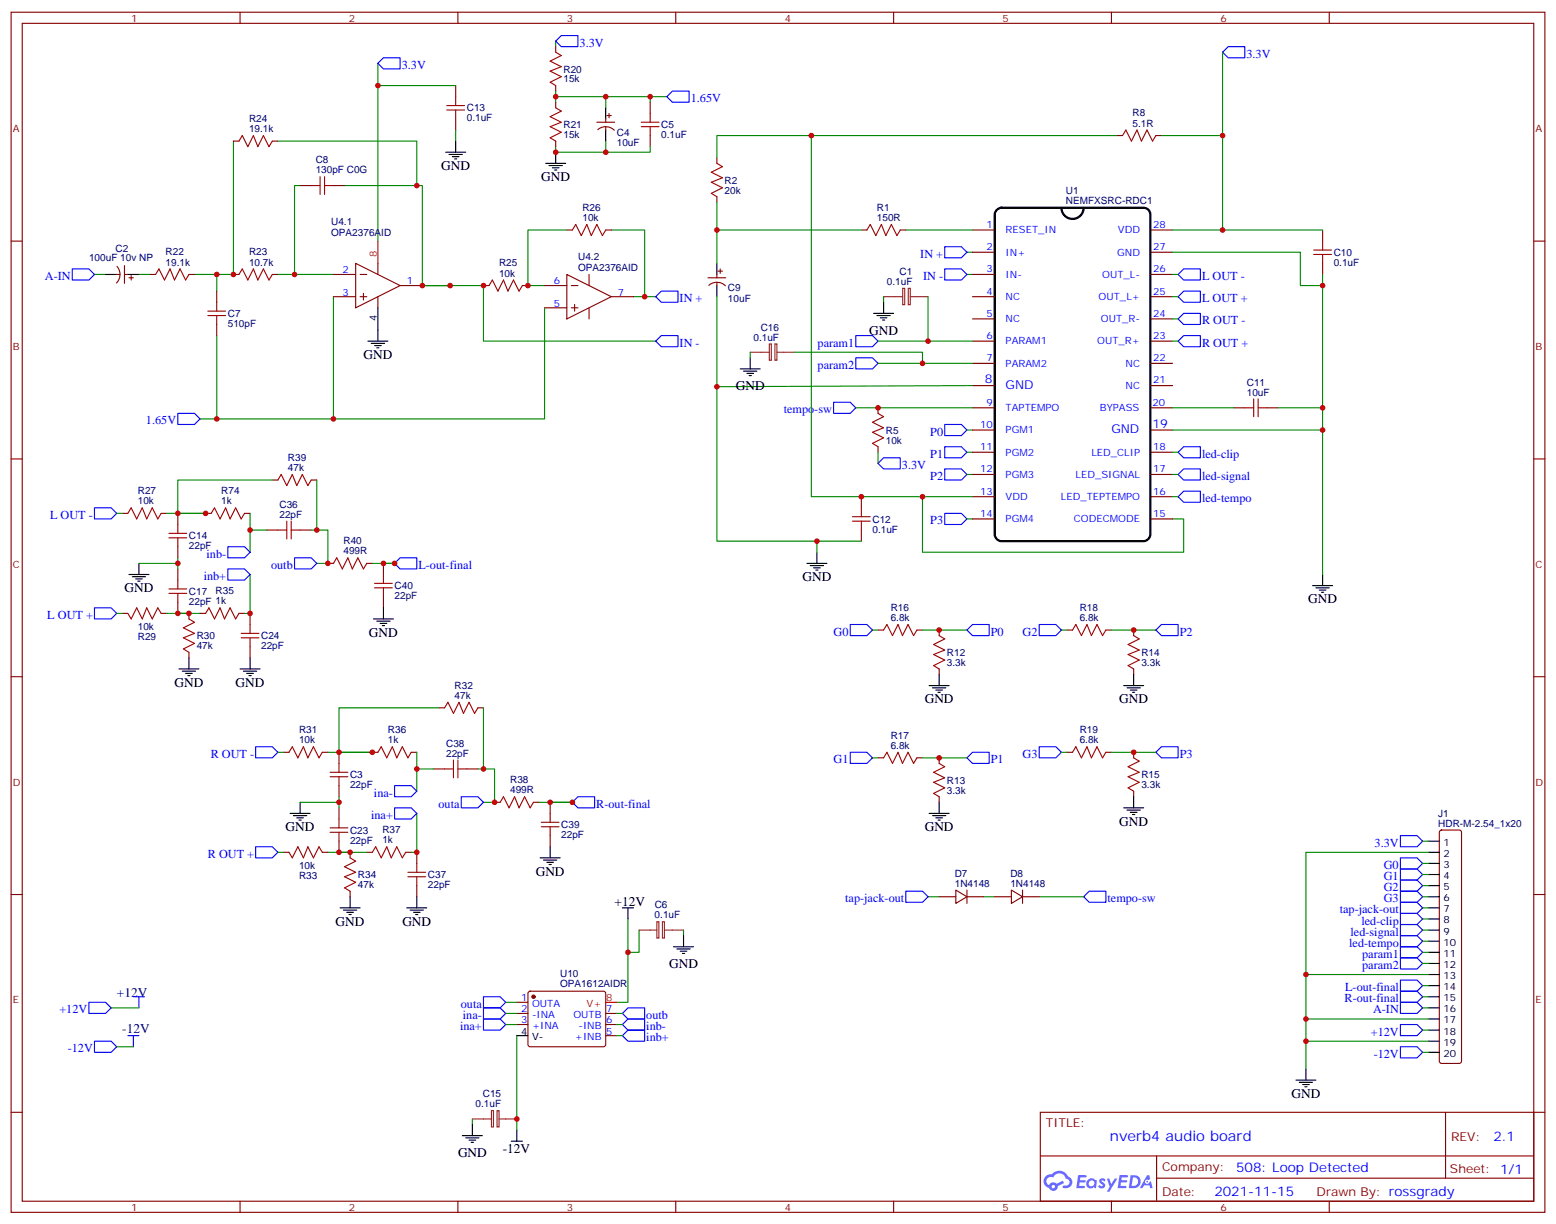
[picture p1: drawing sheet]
<svg xmlns="http://www.w3.org/2000/svg" width="494mm" height="389mm" viewBox="0 0 494 389" stroke-linecap="round" stroke-linejoin="round" font-family="sans-serif">
<g fill="none" stroke="#870000" stroke-width=".35">
<path d="M3.5 3.9h486.9v381h-486.9zM7.1 7.4h479.7v374h-479.7zM76.2 3.9v3.5M145.3 3.9v3.5M214.5 3.9v3.5M283.6 3.9v3.5M352.8 3.9v3.5M421.9 3.9v3.5M3.5 76.6h3.6M486.8 76.6h3.6M3.5 145.7h3.6M486.8 145.7h3.6"/>
<path d="M3.5 214.8h3.6M486.8 214.8h3.6M3.5 284h3.6M486.8 284h3.6M3.5 353.1h3.6M330.2 353.1h156.6v28.3h-156.6zM458.8 353.2v20.8M486.8 353.1h3.6M330.2 367h156.5M367.1 374h119.6M367.1 367v14.1M76.2 381.4v3.5"/>
<path d="M145.3 381.4v3.5M214.5 381.4v3.5M283.6 381.4v3.5M352.8 381.4v3.5M421.9 381.4v3.5"/>
</g>
<g fill="#5487ff">
<path d="M349.2 374.3a1.22 1.22 0 0 1 1.7 .3l-.4 .5a.47 .47 0 0 0-.3-.4 .47 .47 0 0 0-.5 .2l.1 .3a1.14 1.14 0 0 1 .8 1.7 1.14 1.14 0 0 1-1.9 0l-.2-.2 .5-.5 .7 .4a.29 .29 0 0 0 .3-.3 .29 .29 0 0 0-.2-.3 1.04 1.04 0 0 1-.6-1.7z"/>
<path d="M342.2 373.1h2.3l.4 .1-.2 .5-1.8 .1-.1 .9h1.5l.3 .3-.3 .4h-1.6l-.2 1.1h1.7l.2 .4-.2 .3h-2.6z"/>
<path d="M355.3 373.1l2.7 .1-.1 .5-1.8 .1-.2 .9h1.6l.3 .3-.4 .4h-1.6l-.1 1.1h1.7l.2 .3-.2 .4h-2.7z"/>
<path d="M364.1 373.1h.7l.3 1.2-.6 .3a.69 .69 0 0 0-1 .3 .69 .69 0 0 0 .4 1 .69 .69 0 0 0 .9-.6l.5-.3 .6 2.2h-.8l-.3-.9h-1.7l-.5 .9h-.8z"/>
<path d="M351.3 374.1h.8l.6 1.9 1.1-1.9h.9l-2.6 4.2h-.8l.9-1.5z"/>
<path d="M358.9 373.1l-.6 4.1h1.3a2.11 2.11 0 0 0 2.5-2.1 2.11 2.11 0 0 0-2.5-2zM359.6 373.8a1.43 1.43 0 0 1 1.6 1.6 1.43 1.43 0 0 1-2 1.1z"/>
<path d="M345.2 374.7a1.54 1.54 0 0 0-.1 2.1 1.54 1.54 0 0 0 2.1 .2l.7 .2 .3-2.3-.6-.3a1.49 1.49 0 0 0-2.4 .1zM345.4 375.7a.95 .95 0 0 1 1.9 0 .95 .95 0 0 1-1.9 0z"/>
<path d="M331.9 373.4a2.18 2.18 0 0 0 1.1 3.8 1.44 1.44 0 0 0 1.6 .9 1.44 1.44 0 0 0 1.2-1.5l2-1-.5-.7-1.9 .9a1.47 1.47 0 0 0-2.4 .5 1.39 1.39 0 0 1-.7-2 1.39 1.39 0 0 1 2-.5 2.12 2.12 0 0 1 2.2-1.3 2.12 2.12 0 0 1 1.9 1.7 1.14 1.14 0 0 1 1 1.4 1.14 1.14 0 0 1-1.6 .8 .43 .43 0 0 0-.5 .3 .43 .43 0 0 0 .4 .5 1.98 1.98 0 0 0 2.5-1.2 1.98 1.98 0 0 0-1.2-2.5 3.1 3.1 0 0 0-5.3-.7l-.9 .1zM333.8 376.7a.55 .55 0 0 1 1.1 0 .55 .55 0 0 1-1.1 0z"/>
<circle cx="364.1" cy="375.2" r=".26"/>
</g>
<g fill="none" stroke="#008700" stroke-width=".35">
<path d="M176.4 13.1v1.7M388.1 16.6v56.4h-15.9M119.9 20.1v56.5M119.9 27.2h24.7M176.4 30.7h35.3M176.4 28.9v3.6M192.3 30.7v3.5M206.4 30.7v1.8M74.1 44.8v42.3h-12.4M88.2 44.8h44.1v14.1M95.2 58.9h-1.7v28.2h12.3M109.4 58.9h24.7v31.8"/>
<path d="M144.6 41.3v3.5M176.4 46.6v1.7h30v-1.7M192.3 44.8v3.5M257.5 43v114.7h51.2M354.5 43h-127v7.1M368.7 43h19.4M179.9 73h-12.3v17.7h5.3M194 73h10.6v21.2M227.5 73h45.9M227.5 64.2v19.4M287.5 73h21.2M388.1 73h31.7"/>
<path d="M30 87.1h3.5M44.1 87.1h3.5M68.8 87.1v5.3M88.2 87.1h5.3M105.8 94.2v38.8M134.1 90.7h19.4v17.6h54.6M134.1 90.7h8.8M172.9 97.7v35.3h-109.4M201.1 94.2h7M227.5 94.2v77.6h45.9M280.5 94.2v1.8M294.6 94.2v14.1"/>
<path d="M306.9 87.1h1.8M306.9 80.1h1.8M372.2 80.1h40.5v10.6h7.1M372.2 87.1h1.7M372.2 94.2h1.7M419.8 87.1v95.3M68.8 106.5v26.5M238.1 111.8v1.8M252.2 111.8h40.6v3.6M278.7 108.3h30M278.7 115.4h30M372.2 108.3h1.7"/>
<path d="M372.2 101.2h1.7M271.6 129.5h37.1M306.9 136.5h1.8M308.7 122.4l-81.2 .4M372.2 136.5h47.6M372.2 129.5h19.4M405.7 129.5h14.1M86.4 152.4h-30v10.6M100.5 152.4v15.9M278.7 143.6v3.5M292.8 157.7v17.6h82.9v-10.6h-3.5M306.9 143.6h1.8"/>
<path d="M306.9 150.6h1.8M372.2 143.6h1.7M372.2 150.6h1.7M372.2 157.7h1.7M37 163h1.8M44.1 178.9h12.3M52.9 163h12.4M56.4 177.1v3.5M79.4 163v12.3M79.4 168.3h5.3M98.8 168.3h5.3v10.6h-3.6M118.2 178.9h7"/>
<path d="M259.3 171.8v3.5M306.9 164.7h1.8M37 194.7h1.8M52.9 194.7h10.6M79.4 182.4v12.3h-1.8M276.9 200h1.8M292.8 200h14.1M336.9 200h1.8M352.8 200h14.1M88.2 238.8h1.8M104.1 238.8h14.1M132.3 238.8v12.4"/>
<path d="M139.3 224.7h-31.7v14.1M153.5 224.7v19.4M336.9 238.8h1.8M352.8 238.8h14.1M95.2 254.7h12.4M107.6 252.9v3.6M132.3 258.2v12.4h-1.8M132.3 244.1h5.3M151.7 244.1h5.3v10.6h-3.5M171.1 254.7h10.6M276.9 240.6h1.8M292.8 240.6h14.1"/>
<path d="M88.2 270.6h1.8M104.1 270.6h12.3M451.6 267.1h1.7M451.6 277.6h1.7M451.6 274.1h1.7M453.3 270.6h-38.8v68.8M199.3 291.7v26.5h-3.5M202.8 295.3v7h-3.5M217 295.3v1.7M294.6 284.7h3.5M312.2 284.7h3.5M329.8 284.7h14.2"/>
<path d="M451.6 284.7h1.7M451.6 288.2h1.7M451.6 281.2h1.7M451.6 291.7h1.7M451.6 295.3h1.7M451.6 298.8h1.7M35.3 320h8.8M160.5 318.2h3.5M414.5 309.4h38.8M451.6 320h1.7M451.6 305.9h1.7M451.6 302.3h1.7"/>
<path d="M451.6 316.4h1.7M451.6 312.9h1.7M37 332.3h5.3M160.5 321.7h3.5M160.5 325.3h3.5M164 328.8v30M195.8 321.7h1.8M195.8 325.3h1.8M195.8 328.8h1.8M414.5 323.5h38.8M414.5 330.6h38.8M451.6 334.1h1.7"/>
<path d="M451.6 327h1.7M149.9 355.2v1.8"/>
</g>
<g fill="none" stroke="#000" stroke-width=".35">
<path d="M192.3 34.2v3.5M141.5 48.3h6.3M142.5 49h4.3M143.6 49.7h2.1M144.3 50.4h.7M144.6 44.8v3.5M173.2 51.9h6.4M174.3 52.6h4.2M175.3 53.3h2.1M176 54h.7M176.4 48.3v3.6M192.3 41.3v3.5"/>
<path d="M33.5 87.1h3.5M40.6 87.1h3.5M119.9 97.7v10.6M227.5 83.6v3.5M227.5 90.7v3.5M277.3 99.5h6.3M280.5 96v3.5M116.8 108.3h6.3M117.8 109h4.3M118.9 109.7h2.1M119.6 110.4h.7M234.9 117.1h6.4"/>
<path d="M236 117.8h4.2M237.1 118.5h2.1M237.8 119.2h.7M238.1 113.6v3.5M278.3 100.2h4.3M279.4 100.9h2.1M280.1 101.6h.7M44.1 178.9v3.5M256.1 178.9h6.4M257.2 179.6h4.2M259.3 175.3v3.6M40.9 182.4h6.4"/>
<path d="M42 183.1h4.2M43 183.8h2.2M43.7 184.5h.7M118.5 196.5h6.4M119.6 197.2h4.2M120.6 197.9h2.2M121.4 198.6h.7M121.7 193v3.5M258.2 180.3h2.1M258.9 181h.7M416.6 185.9h6.4M417.7 186.6h4.2"/>
<path d="M418.7 187.3h2.2M419.5 188h.7M419.8 182.4v3.5M56.8 212.4h6.3M57.9 213.1h4.2M58.9 213.8h2.1M59.6 214.5h.7M60 208.8v3.6M76.2 212.4h6.3M77.3 213.1h4.2M78.3 213.8h2.1M79 214.5h.7"/>
<path d="M79.4 208.8v3.6M294.9 217.7h6.4M296 218.4h4.2M297 219.1h2.2M297.7 219.8h.7M298.1 214.1v3.6M356.7 217.7h6.3M357.7 218.4h4.2M358.8 219.1h2.1M359.5 219.8h.7M359.8 214.1v3.6M92.1 258.2h6.3"/>
<path d="M93.1 258.9h4.3M94.2 259.6h2.1M95.2 254.7v3.5M294.9 258.2h6.4M296 258.9h4.2M297 259.6h2.2M298.1 254.7v3.5M356.7 256.5h6.3M357.7 257.2h4.2M358.8 257.9h2.1M359.5 258.6h.7M359.8 252.9v3.6"/>
<path d="M94.9 260.3h.7M171.4 272.3h6.4M172.5 273h4.2M173.6 273.8h2.1M174.3 274.5h.7M174.6 268.8v3.5M297.7 260.3h.7M453.3 267.1h3.5M453.3 270.6h3.5M453.3 274.1h3.5M453.3 277.6h3.5M107.9 288.2h6.4"/>
<path d="M109 288.9h4.2M110.1 289.6h2.1M110.8 290.3h.7M111.1 284.7v3.5M129.1 288.2h6.4M130.2 288.9h4.2M131.2 289.6h2.1M131.9 290.3h.7M132.3 284.7v3.5M197.6 288.2h3.5M199.3 288.2v3.5M217 297v3.6"/>
<path d="M453.3 288.2h3.5M453.3 281.2h3.5M453.3 284.7h3.5M453.3 291.7h3.5M453.3 295.3h3.5M453.3 298.8h3.5M213.8 300.6h6.3M214.8 301.3h4.3M215.9 302h2.1M216.6 302.7h.7M453.3 302.3h3.5M453.3 305.9h3.5"/>
<path d="M453.3 309.4h3.5M453.3 312.9h3.5M453.3 316.4h3.5M453.3 320h3.5M164 328.8h3.6M414.5 339.4v3.5M453.3 323.5h3.5M453.3 327h3.5M453.3 330.6h3.5M453.3 334.1h3.5M149.9 357v3.5M164 358.8v3.5"/>
<path d="M411.3 342.9h6.4M412.4 343.6h4.2M413.5 344.3h2.1M414.2 345h.7M146.8 360.5h6.3M147.8 361.2h4.2M148.9 361.9h2.1M149.6 362.7h.7M162.3 362.3h3.5"/>
</g>
<g fill="none" stroke="#a10000" stroke-width=".35">
<path d="M176.4 16.6l1.8 1-3.6 1.8 3.6 1.8-3.6 1.4 3.6 1.7-3.6 1.8 1.8 1.1M141.8 33.5h5.7M141.8 34.9h5.7M144.6 30.7v2.8M144.6 34.9v2.8M176.4 34.2l1.8 1.1-3.6 1.7 3.6 1.8-3.6 1.4 3.6 1.8-3.6 1.7 1.8 1.1M203.6 38.8h5.6M206.4 36v2.8M75.8 44.8l1.1-1.8 1.8 3.6 1.7-3.6 1.4 3.6 1.8-3.6 1.8 3.6 1-1.8M98.8 58.9h2.8M101.6 56.1v5.6M103 56.1v5.6"/>
<path d="M103 58.9h2.8M203.6 40.2h5.6M206.4 40.2v2.8M227.5 51.9l1.8 1-3.5 1.8 3.5 1.7-3.5 1.5 3.5 1.7-3.5 1.8 1.7 1M356.3 43l1.1-1.7 1.7 3.5 1.8-3.5 1.4 3.5 1.8-3.5 1.7 3.5 1.1-1.8M181.7 73l1-1.7 1.8 3.5 1.8-3.5 1.4 3.5 1.7-3.5 1.8 3.5 1.1-1.8M275.2 73l1-1.7 1.8 3.5 1.8-3.5 1.4 3.5 1.7-3.5 1.8 3.5 1.1-1.8M417 79.4h5.6M419.8 76.6v2.8M49.4 87.1l1-1.7 1.8 3.5 1.8-3.5 1.4 3.5 1.7-3.5 1.8 3.5 1.1-1.8M66 98.8h5.6M68.8 96v2.8"/>
<path d="M75.8 87.1l1.1-1.7 1.8 3.5 1.7-3.5 1.4 3.5 1.8-3.5 1.8 3.5 1-1.8M155.2 90.7l1.1-1.8 1.7 3.5 1.8-3.5 1.4 3.5 1.8-3.5 1.7 3.5 1.1-1.7M417 80.8h5.6M419.8 80.8v2.8M66 100.2h5.6M68.8 100.2v2.8M278.7 131.2l1.8 1.1-3.6 1.8 3.6 1.7-3.6 1.4 3.6 1.8-3.6 1.8 1.8 1M395.1 129.5h2.8M397.9 126.6v5.7M399.3 129.5h2.9M399.3 126.6v5.7M88.2 152.4l1.1-1.8 1.7 3.6 1.8-3.6 1.4 3.6 1.8-3.6 1.7 3.6 1.1-1.8"/>
<path d="M40.6 163l1-1.8 1.8 3.5 1.8-3.5 1.4 3.5 1.7-3.5 1.8 3.5 1.1-1.7M53.6 169.3h5.7M53.6 170.7h5.7M56.4 166.5v2.8M56.4 170.7v2.9M67 163l1.1-1.8 1.7 3.5 1.8-3.5 1.4 3.5 1.8-3.5 1.8 3.5 1-1.7M88.2 168.3h2.8M91 165.5v5.6M92.4 168.3h2.8M92.4 165.5v5.6M105.8 178.9l1.1-1.8 1.8 3.5 1.7-3.5 1.4 3.5 1.8-3.5 1.8 3.5 1-1.7M270.6 164h5.6"/>
<path d="M270.6 165.5h5.6M273.4 161.2v2.8M273.4 165.5v2.8M40.6 194.7l1 1.8 1.8-3.5 1.8 3.5 1.4-3.5 1.7 3.5 1.8-3.5 1.1 1.7M53.6 187h5.7M53.6 188.4h5.7M56.4 184.1v2.9M56.4 188.4v2.8M60 196.5l1.7 1.1-3.5 1.7 3.5 1.8-3.5 1.4 3.5 1.8-3.5 1.7 1.8 1.1M65.3 194.7l1-1.7 1.8 3.5 1.7-3.5 1.5 3.5 1.7-3.5 1.8 3.5 1-1.8M79.4 198.3v2.8M118.9 185.2h5.6"/>
<path d="M118.9 186.6h5.6M121.7 182.4v2.8M121.7 186.6v2.8M76.6 201.1h5.6M76.6 202.5h5.6M79.4 202.5v2.8M280.5 200l1-1.7 1.8 3.5 1.7-3.5 1.5 3.5 1.7-3.5 1.8 3.5 1-1.8M298.1 201.8l1.8 1-3.6 1.8 3.6 1.8-3.6 1.4 3.6 1.7-3.6 1.8 1.8 1.1M340.4 200l1.1-1.7 1.8 3.5 1.7-3.5 1.4 3.5 1.8-3.5 1.8 3.5 1-1.8M359.8 201.8l1.8 1-3.5 1.8 3.5 1.8-3.5 1.4 3.5 1.7-3.5 1.8 1.7 1.1M91.7 238.8l1.1-1.7 1.7 3.5 1.8-3.5 1.4 3.5 1.8-3.5 1.7 3.5 1.1-1.8M119.9 238.8l1.1-1.7 1.8 3.5 1.7-3.5 1.4 3.5 1.8-3.5 1.8 3.5 1-1.8"/>
<path d="M141.1 224.7l1.1-1.7 1.7 3.5 1.8-3.5 1.4 3.5 1.8-3.5 1.7 3.5 1.1-1.8M340.4 238.8l1.1-1.7 1.8 3.5 1.7-3.5 1.4 3.5 1.8-3.5 1.8 3.5 1-1.8M104.8 245.2h5.6M104.8 246.6h5.6M107.6 242.4v2.8M107.6 246.6v2.8M107.6 260v2.8M141.1 244.1h2.8M143.9 241.3v5.6M145.3 244.1h2.9M145.3 241.3v5.6M158.7 254.7l1.1-1.8 1.8 3.6 1.7-3.6 1.4 3.6 1.8-3.6 1.8 3.6 1-1.8"/>
<path d="M174.6 258.2v2.9M280.5 240.6l1-1.8 1.8 3.6 1.7-3.6 1.5 3.6 1.7-3.6 1.8 3.6 1-1.8M298.1 242.4l1.8 1-3.6 1.8 3.6 1.7-3.6 1.5 3.6 1.7-3.6 1.8 1.8 1M359.8 240.6l1.8 1.1-3.5 1.7 3.5 1.8-3.5 1.4 3.5 1.8-3.5 1.7 1.7 1.1M91.7 270.6l1.1 1.7 1.7-3.5 1.8 3.5 1.4-3.5 1.8 3.5 1.7-3.5 1.1 1.8M104.8 262.8h5.6M104.8 264.2h5.6M107.6 264.2v2.9M111.1 272.3l1.8 1.1-3.5 1.8 3.5 1.7-3.5 1.4 3.5 1.8-3.5 1.8 1.7 1M118.2 270.6l1-1.8 1.8 3.5 1.8-3.5 1.4 3.5 1.7-3.5 1.8 3.5 1.1-1.7M129.5 276.9h5.6M129.5 278.3h5.6"/>
<path d="M132.3 274.1v2.8M132.3 278.3v2.9M171.8 261.1h5.6M171.8 262.5h5.6M174.6 262.5v2.8"/>
</g>
<g fill="none" stroke="#870000" stroke-width=".35">
<path d="M176.4 14.8v1.8M144.6 27.2v3.5M144.6 37.7v3.6M176.4 27.2v1.7M176.4 32.5v1.7M189.4 38.8h5.7M192.3 37.7v1.1M192.6 36.7h1.4M193.3 36v1.4M206.4 32.5v3.5M74.1 44.8h1.7M86.4 44.8h1.8"/>
<path d="M95.2 58.9h3.6M105.8 58.9h3.6M176.4 44.8v1.8M189.7 41.2a3.8 3.8 0 0 1 5.3 .2M192.3 40.2v1.1M206.4 43v3.6M227.5 50.1v1.8M354.5 43h1.8M366.9 43h1.8M179.9 73h1.8M192.3 73h1.7M227.5 62.4v1.8"/>
<path d="M273.4 73h1.8M285.8 73h1.7M419.8 73v3.6M37 87.1h1.1M37.1 84.6a3.8 3.8 0 0 1-.1 5.2M39.5 87.1h1.1M39.5 84.3v5.7M40.9 88.2h1.4M41.6 87.5v1.4M47.6 87.1h1.8M60 87.1h1.7M68.8 92.4v3.6"/>
<path d="M74.1 87.1h1.7M86.4 87.1h1.8M105.8 87.1h7.1M105.8 94.2h7.1M112.9 83.6l14.1 7.1-14.1 7zM114.3 87.1h2.1M114.3 94.2h2.1M115.4 93.1v2.1M119.9 83.6v3.5M119.9 94.2v3.5M127 90.7h7.1M153.5 90.7h1.7"/>
<path d="M165.8 90.7h1.8M172.9 90.7h7M172.9 97.7h7M179.9 87.1l14.1 7.1-14.1 7zM181.3 90.7h2.1M181.3 97.7h2.1M182.4 96.7v2.1M187 87.1v3.6M187 97.7v3.5M194 94.2h7.1M224.7 88.2h5.7M225 90.6a3.8 3.8 0 0 1 5.2 .1"/>
<path d="M227.5 87.1v1.1M227.5 89.6v1.1M227.9 86.1h1.4M228.6 85.4v1.4M419.8 83.6v3.5M68.8 103v3.5M278.7 129.5v1.7M391.6 129.5h3.5M402.2 129.5h3.5M86.4 152.4h1.8M98.8 152.4h1.7M273.4 157.7v3.5"/>
<path d="M278.7 141.8v1.8M38.8 163h1.8M51.2 163h1.7M56.4 163v3.5M56.4 173.6v3.5M65.3 163h1.7M77.6 163h1.8M84.7 168.3h3.5M95.2 168.3h3.6M104.1 178.9h1.7M116.4 178.9h1.8M121.7 178.9v3.5"/>
<path d="M273.4 168.3v3.5M38.8 194.7h1.8M51.2 194.7h1.7M56.4 180.6v3.5M56.4 191.2v3.5M60 194.7v1.8M63.5 194.7h1.8M75.8 194.7h1.8M79.4 194.7v3.6M121.7 189.4v3.6M60 207.1v1.7M79.4 205.3v3.5"/>
<path d="M278.7 200h1.8M291 200h1.8M298.1 200v1.8M298.1 212.4v1.7M338.7 200h1.7M351 200h1.8M359.8 200v1.8M359.8 212.4v1.7M90 238.8h1.7M102.3 238.8h1.8M107.6 238.8v3.6M118.2 238.8h1.7"/>
<path d="M130.5 238.8h1.8M139.3 224.7h1.8M151.7 224.7h1.8M338.7 238.8h1.7M351 238.8h1.8M359.8 238.8v1.8M107.6 249.4v3.5M107.6 256.5v3.5M137.6 244.1h3.5M148.2 244.1h3.5M157 254.7h1.7M169.3 254.7h1.8"/>
<path d="M174.6 254.7v3.5M278.7 240.6h1.8M291 240.6h1.8M298.1 240.6v1.8M298.1 252.9v1.8M359.8 251.2v1.7M90 270.6h1.7M102.3 270.6h1.8M107.6 267.1v3.5M111.1 270.6v1.7M116.4 270.6h1.8M128.8 270.6h1.7"/>
<path d="M132.3 270.6v3.5M174.6 265.3v3.5M457.1 263.7l.5-.2h5.6l.5 .2 .2 .5v72.7l-.2 .5-.5 .2h-5.6l-.5-.2-.3-.5v-72.7zM111.1 282.9v1.8M132.3 281.2v3.5M298.1 284.7h5.3M303.4 282.6l3.5 2.1-3.5 2.1zM306.9 284.7h5.3M306.9 282.6v4.2M315.7 284.7h5.3M321 282.6l3.6 2.1-3.6 2.1zM324.6 284.7h5.2"/>
<path d="M324.6 282.6v4.2M164 318.2h3.6M167.8 314.9l.5-.2h23.3l.5 .2 .2 .5-.1 16.5-.6 .4h-23.6l-.4-.7v-16.2zM164 321.7h3.6M164 325.3h3.6M192.3 321.7h3.5M192.3 325.3h3.5M192.3 328.8h3.5"/>
</g>
<g fill="none" stroke="#00f" stroke-width=".35">
<path d="M121.7 18.3h5.3v3.6h-5.3l-1.8-1.8zM176.4 13.1l1.8-1.8h5.2v3.5h-5.2zM389.8 14.8h5.3v3.5h-5.3l-1.7-1.7zM213.4 28.9h5.3v3.6h-5.3l-1.7-1.8zM299.9 78.3h5.3l1.7 1.8-1.7 1.7h-5.3zM22.9 85.4h5.3l1.8 1.7-1.8 1.8h-5.3zM209.9 92.4h5.3v3.6h-5.3l-1.8-1.8zM299.9 85.4h5.3l1.7 1.7-1.7 1.8h-5.3zM375.7 85.4h5.3v3.5h-5.3l-1.8-1.8zM375.7 92.4h5.3v3.6h-5.3l-1.8-1.8zM208.1 108.3l1.8-1.8h5.3v3.6h-5.3zM271.6 106.5h5.3l1.8 1.8-1.8 1.8h-5.3z"/>
<path d="M271.6 113.6h5.3l1.8 1.8-1.8 1.7h-5.3zM373.9 101.2l1.8-1.7h5.3v3.5h-5.3zM373.9 108.3l1.8-1.8h5.3v3.6h-5.3zM56.4 131.2h5.3l1.8 1.8-1.8 1.8h-5.3zM264.6 127.7h5.3l1.7 1.8-1.7 1.7h-5.3zM299.9 134.8h5.3l1.7 1.7-1.7 1.8h-5.3zM278.7 147.1l1.8-1.8h5.3v3.6h-5.3zM299.9 141.8h5.3l1.7 1.8-1.7 1.7h-5.3zM299.9 148.9h5.3l1.7 1.7-1.7 1.8h-5.3zM375.7 141.8h5.3v3.5h-5.3l-1.8-1.7zM375.7 148.9h5.3v3.5h-5.3l-1.8-1.8zM375.7 155.9h5.3v3.6h-5.3l-1.8-1.8z"/>
<path d="M30 161.2h5.3l1.7 1.8-1.7 1.7h-5.3zM72.3 173.6h5.3l1.8 1.7-1.8 1.8h-5.3zM93.5 177.1h5.3l1.7 1.8-1.7 1.7h-5.3zM127 177.1h5.3v3.5h-5.3l-1.8-1.7zM299.9 163h5.3l1.7 1.7-1.7 1.8h-5.3zM30 193h5.3l1.7 1.7-1.7 1.8h-5.3zM72.3 180.6h5.3l1.8 1.8-1.8 1.7h-5.3zM269.9 198.3h5.3l1.7 1.7-1.7 1.8h-5.3zM308.7 198.3h5.3v3.5h-5.3l-1.8-1.8zM329.8 198.3h5.3l1.8 1.7-1.8 1.8h-5.3zM366.9 200l1.8-1.7h5.2v3.5h-5.2zM81.1 237.1h5.3l1.8 1.7-1.8 1.8h-5.3z"/>
<path d="M269.9 238.8h5.3l1.7 1.8-1.7 1.8h-5.3zM308.7 238.8h5.3v3.6h-5.3l-1.8-1.8zM329.8 237.1h5.3l1.8 1.7-1.8 1.8h-5.3zM368.7 237.1h5.2v3.5h-5.2l-1.8-1.8zM125.2 256.5h5.3l1.8 1.7-1.8 1.8h-5.3zM125.2 249.4h5.3l1.8 1.8-1.8 1.7h-5.3zM146.4 252.9h5.3l1.8 1.8-1.8 1.8h-5.3zM183.4 252.9h5.3v3.6h-5.3l-1.7-1.8zM81.1 268.8h5.3l1.8 1.8-1.8 1.7h-5.3zM444.5 279.4h5.3l1.8 1.8-1.8 1.7h-5.3zM444.5 272.3h5.3l1.8 1.8-1.8 1.8h-5.3zM444.5 275.9h5.3l1.8 1.7-1.8 1.8h-5.3z"/>
<path d="M444.5 265.3h5.3l1.8 1.8-1.8 1.7h-5.3zM287.5 282.9h5.3l1.8 1.8-1.8 1.8h-5.3zM345.7 282.9h5.3v3.6h-5.3l-1.7-1.8zM444.5 293.5h5.3l1.8 1.8-1.8 1.7h-5.3zM444.5 297h5.3l1.8 1.8-1.8 1.8h-5.3zM444.5 290h5.3l1.8 1.7-1.8 1.8h-5.3zM444.5 286.5h5.3l1.8 1.7-1.8 1.8h-5.3zM444.5 282.9h5.3l1.8 1.8-1.8 1.8h-5.3zM28.2 318.2h5.3l1.8 1.8-1.8 1.7h-5.3zM42.3 316.4h3.6M44.1 316.4v3.6M153.5 316.4h5.2l1.8 1.8-1.8 1.8h-5.2z"/>
<path d="M153.5 320h5.2l1.8 1.7-1.8 1.8h-5.2zM444.5 300.6h5.3l1.8 1.7-1.8 1.8h-5.3zM444.5 304.1h5.3l1.8 1.8-1.8 1.7h-5.3zM444.5 314.7h5.3l1.8 1.7-1.8 1.8h-5.3zM444.5 311.1h5.3l1.8 1.8-1.8 1.8h-5.3zM444.5 318.2h5.3l1.8 1.8-1.8 1.7h-5.3zM30 330.6h5.3l1.7 1.7-1.7 1.8h-5.3zM40.6 328.8h3.5M42.3 328.8v3.5M153.5 323.5h5.2l1.8 1.8-1.8 1.7h-5.2zM197.6 321.7l1.7-1.7h5.3v3.5h-5.3zM199.3 327h5.3v3.6h-5.3l-1.7-1.8z"/>
<path d="M199.3 323.5h5.3v3.5h-5.3l-1.7-1.7zM444.5 332.3h5.3l1.8 1.8-1.8 1.7h-5.3zM444.5 325.3h5.3l1.8 1.7-1.8 1.8h-5.3z"/>
</g>
<path d="M119.9 76.6v7M192.3 318.2h3.5" fill="none" stroke="#f00" stroke-width=".35"/>
<path d="M316.4 66.6l1.5-.6h45.1a2.12 2.12 0 0 1 2.1 2.1v101.6a2.27 2.27 0 0 1-2.1 2.1h-45.1a2.27 2.27 0 0 1-2.2-2.1v-101.6zM336.9 66a3.5 3.5 0 0 0 3.5 3.5 3.5 3.5 0 0 0 3.6-3.5" fill="none" stroke="#000" stroke-width=".71"/>
<g fill="none" stroke="#600" stroke-width=".35">
<path d="M308.7 73h6.9M365.2 73h7M308.7 80.1h6.9M308.7 87.1h6.9M308.7 94.2h6.9M365.2 80.1h7M365.2 87.1h7M365.2 94.2h7M308.7 101.2h6.9M308.7 108.3h6.9M308.7 115.4h6.9M365.2 101.2h7"/>
<path d="M365.2 108.3h7M365.2 115.4h7M308.7 122.4h6.9M308.7 129.5h6.9M308.7 136.5h6.9M365.2 122.4h7M365.2 129.5h7M365.2 136.5h7M308.7 143.6h6.9M308.7 150.6h6.9M308.7 157.7h6.9M365.2 143.6h7"/>
<path d="M365.2 150.6h7M365.2 157.7h7M308.7 164.7h6.9M365.2 164.7h7"/>
</g>
<g fill="none" stroke="#8c2424" stroke-width=".35">
<path d="M280.5 94.2h6M286.5 91.5h.7v5.2h-.7zM288.3 91.5h.6v5.2h-.6zM288.9 94.2h5.7M238.1 111.8h6M244.2 109.2h.6v5.2h-.6zM246 109.2h.6v5.2h-.6zM246.6 111.8h5.6M202.8 295.3h5.7M208.5 292.6h.6v5.2h-.6zM210.3 292.6h.6v5.2h-.6zM211 295.3h6"/>
<path d="M149.9 355.2h6M156 352.6h.6v5.2h-.6zM157.8 352.6h.6v5.2h-.6zM158.4 355.2h5.6"/>
</g>
<circle cx="169.3" cy="316.4" r=".53" fill="#870000" stroke="#870000" stroke-width=".35"/>
<g fill="#c00">
<circle cx="105.8" cy="133" r=".88"/>
<circle cx="68.8" cy="133" r=".88"/>
<circle cx="68.8" cy="87.1" r=".88"/>
<circle cx="132.3" cy="58.9" r=".88"/>
<circle cx="74.1" cy="87.1" r=".88"/>
<circle cx="93.5" cy="87.1" r=".88"/>
<circle cx="119.9" cy="27.2" r=".88"/>
<circle cx="134.1" cy="90.7" r=".88"/>
<circle cx="153.5" cy="90.7" r=".88"/>
<circle cx="142.9" cy="90.7" r=".88"/>
<circle cx="167.6" cy="90.7" r=".88"/>
<circle cx="204.6" cy="94.2" r=".88"/>
<circle cx="206.4" cy="30.7" r=".88"/>
<circle cx="192.3" cy="30.7" r=".88"/>
<circle cx="192.3" cy="48.3" r=".88"/>
<circle cx="176.4" cy="48.3" r=".88"/>
<circle cx="176.4" cy="30.7" r=".88"/>
<circle cx="292.8" cy="157.7" r=".88"/>
<circle cx="388.1" cy="73" r=".88"/>
<circle cx="419.8" cy="90.7" r=".88"/>
<circle cx="419.8" cy="129.5" r=".88"/>
<circle cx="419.8" cy="136.5" r=".88"/>
<circle cx="388.1" cy="43" r=".88"/>
<circle cx="298.1" cy="200" r=".88"/>
<circle cx="298.1" cy="240.6" r=".88"/>
<circle cx="359.8" cy="200" r=".88"/>
<circle cx="359.8" cy="238.8" r=".88"/>
<circle cx="107.6" cy="254.7" r=".88"/>
<circle cx="56.4" cy="178.9" r=".88"/>
<circle cx="56.4" cy="194.7" r=".88"/>
<circle cx="60" cy="194.7" r=".88"/>
<circle cx="107.6" cy="270.6" r=".88"/>
<circle cx="111.1" cy="270.6" r=".88"/>
<circle cx="56.4" cy="163" r=".88"/>
<circle cx="107.6" cy="238.8" r=".88"/>
<circle cx="65.3" cy="163" r=".88"/>
<circle cx="79.4" cy="194.7" r=".88"/>
<circle cx="118.2" cy="238.8" r=".88"/>
<circle cx="132.3" cy="270.6" r=".88"/>
<circle cx="132.3" cy="244.1" r=".88"/>
<circle cx="79.4" cy="168.3" r=".88"/>
<circle cx="153.5" cy="244.1" r=".88"/>
<circle cx="157" cy="254.7" r=".88"/>
<circle cx="100.5" cy="168.3" r=".88"/>
<circle cx="104.1" cy="178.9" r=".88"/>
<circle cx="121.7" cy="178.9" r=".88"/>
<circle cx="125.2" cy="178.9" r=".88"/>
<circle cx="174.6" cy="254.7" r=".88"/>
<circle cx="181.7" cy="254.7" r=".88"/>
<circle cx="414.5" cy="309.4" r=".88"/>
<circle cx="414.5" cy="323.5" r=".88"/>
<circle cx="414.5" cy="330.6" r=".88"/>
<circle cx="199.3" cy="302.3" r=".88"/>
<circle cx="164" cy="355.2" r=".88"/>
<circle cx="278.7" cy="129.5" r=".88"/>
<circle cx="294.6" cy="108.3" r=".88"/>
<circle cx="292.8" cy="115.4" r=".88"/>
<circle cx="227.5" cy="73" r=".88"/>
<circle cx="227.5" cy="122.8" r=".88"/>
<circle cx="273.4" cy="157.7" r=".88"/>
<circle cx="257.5" cy="43" r=".88"/>
<circle cx="259.3" cy="171.8" r=".88"/>
</g>
<text font-size="4.6" fill="#00f" x="352.3" y="362.2">nverb4 audio board</text>
<g font-size="4.2">
<text x="140.1" y="54">GND</text>
<text x="171.8" y="57.5">GND</text>
<text x="275.9" y="106.2">GND</text>
<text x="115.4" y="113.9">GND</text>
<text x="233.6" y="123.8">GND</text>
<text x="254.7" y="184.5">GND</text>
<text x="39.5" y="188">GND</text>
<text x="415.2" y="191.6">GND</text>
<text x="117.1" y="202.1">GND</text>
<text x="55.4" y="218">GND</text>
<text x="74.8" y="218">GND</text>
<text x="293.5" y="223.3">GND</text>
<text x="355.2" y="223.3">GND</text>
<text x="90.7" y="263.9">GND</text>
<text x="293.5" y="263.9">GND</text>
<text x="355.2" y="262.1">GND</text>
<text x="170" y="278">GND</text>
<text x="195.1" y="287.5">+12V</text>
<text x="106.5" y="293.9">GND</text>
<text x="127.7" y="293.9">GND</text>
<text x="212.4" y="307.3">GND</text>
<text x="410" y="348.5">GND</text>
<text x="145.4" y="367.2">GND</text>
<text x="159.6" y="366.2">-12V</text>
</g>
<g font-size="4.2" fill="#000080">
<text x="37.1" y="316.4">+12V</text>
<text x="38.8" y="328.1">-12V</text>
</g>
<g font-size="4.2" fill="#00f">
<text x="474" y="362.4">2.1</text>
<text x="392.4" y="372">508: Loop Detected</text>
<text x="385.5" y="379.8">2021-11-15</text>
</g>
<g font-size="3.9" fill="#00f">
<text x="184" y="14.8">3.3V</text>
<text x="127.5" y="21.9">3.3V</text>
<text x="395.6" y="18.3">3.3V</text>
<text x="219.3" y="32.5">1.65V</text>
<text x="292.1" y="81.8">IN +</text>
<text x="14.3" y="88.9">A-IN</text>
<text x="293" y="88.9">IN -</text>
<text x="381.5" y="88.9">L OUT -</text>
<text x="215.7" y="96">IN +</text>
<text x="381.5" y="96">L OUT +</text>
<text x="381.5" y="103">R OUT -</text>
<text x="215.7" y="110.1">IN -</text>
<text x="259.5" y="110.1">param1</text>
<text x="381.5" y="110.1">R OUT +</text>
<text x="259.5" y="117.1">param2</text>
<text x="312.6" y="121.7">8</text>
<text x="319.2" y="123.5">GND</text>
<text x="248.8" y="131.2">tempo-sw</text>
<text x="46.3" y="134.8">1.65V</text>
<text x="352.8" y="137.6">GND</text>
<text x="365.8" y="135.8">19</text>
<text x="295.3" y="138.3">P0</text>
<text x="286.3" y="148.9">3.3V</text>
<text x="295.3" y="145.3">P1</text>
<text x="381.5" y="145.3">led-clip</text>
<text x="295.3" y="152.4">P2</text>
<text x="381.5" y="152.4">led-signal</text>
<text x="381.5" y="159.5">led-tempo</text>
<text x="15.9" y="164.7">L OUT -</text>
<text x="295.3" y="166.5">P3</text>
<text x="65.5" y="177.1">inb-</text>
<text x="64.7" y="184.1">inb+</text>
<text x="86" y="180.6">outb</text>
<text x="132.8" y="180.6">L-out-final</text>
<text x="15" y="196.5">L OUT +</text>
<text x="264.6" y="201.8">G0</text>
<text x="314.5" y="201.8">P0</text>
<text x="324.6" y="201.8">G2</text>
<text x="374.5" y="201.8">P2</text>
<text x="66.9" y="240.6">R OUT -</text>
<text x="264.6" y="242.4">G1</text>
<text x="314.5" y="242.4">P1</text>
<text x="324.6" y="240.6">G3</text>
<text x="374.5" y="240.6">P3</text>
<text x="118.7" y="252.9">ina-</text>
<text x="139.2" y="256.5">outa</text>
<text x="189.3" y="256.5">R-out-final</text>
<text x="117.8" y="260">ina+</text>
<text x="436.3" y="268.8">3.3V</text>
<text x="66" y="272.3">R OUT +</text>
<text x="439.2" y="275.9">G0</text>
<text x="439.2" y="279.4">G1</text>
<text x="268.3" y="286.5">tap-jack-out</text>
<text x="351.5" y="286.5">tempo-sw</text>
<text x="439.2" y="282.9">G2</text>
<text x="439.2" y="286.5">G3</text>
<text x="425.3" y="290">tap-jack-out</text>
<text x="432.1" y="293.5">led-clip</text>
<text x="428.7" y="297">led-signal</text>
<text x="428.3" y="300.6">led-tempo</text>
<text x="432.4" y="304.1">param1</text>
<text x="432.4" y="307.6">param2</text>
<text x="427" y="314.7">L-out-final</text>
<text x="18.8" y="321.7">+12V</text>
<text x="146.3" y="320">outa</text>
<text x="146.9" y="323.5">ina-</text>
<text x="205.1" y="323.5">outb</text>
<text x="426.8" y="318.2">R-out-final</text>
<text x="435.8" y="321.7">A-IN</text>
<text x="146" y="327">ina+</text>
<text x="205.1" y="327">inb-</text>
<text x="435.1" y="328.8">+12V</text>
<text x="21.5" y="334.1">-12V</text>
<text x="205.1" y="330.6">inb+</text>
<text x="436" y="335.8">-12V</text>
</g>
<g font-size="3.9" fill="#800">
<text x="332" y="357.7">TITLE:</text>
<text x="460.6" y="362.4">REV:</text>
<text x="368.9" y="371.9">Company:</text>
<text x="460.2" y="372.5">Sheet: 1/1</text>
<text x="368.9" y="379.6">Date:</text>
<text x="417.9" y="379.7">Drawn By: rossgrady</text>
</g>
<g font-size="3.2" fill="#800">
<text x="41.6" y="6.9">1</text>
<text x="110.8" y="6.9">2</text>
<text x="179.9" y="6.9">3</text>
<text x="249.1" y="6.9">4</text>
<text x="318.2" y="6.9">5</text>
<text x="387.3" y="6.9">6</text>
<text x="4.1" y="42">A</text>
<text x="487.4" y="42">A</text>
<text x="4.1" y="111.1">B</text>
<text x="487.4" y="111.1">B</text>
<text x="4.1" y="180.3">C</text>
<text x="487.4" y="180.3">C</text>
<text x="4.1" y="249.4">D</text>
<text x="487.4" y="249.4">D</text>
<text x="4.1" y="318.6">E</text>
<text x="487.4" y="318.6">E</text>
<text x="41.6" y="384.4">1</text>
<text x="110.8" y="384.4">2</text>
<text x="179.9" y="384.4">3</text>
<text x="249.1" y="384.4">4</text>
<text x="318.2" y="384.4">5</text>
<text x="387.3" y="384.4">6</text>
</g>
<g font-size="3.2" fill="#000080">
<text x="178.9" y="23">R20</text>
<text x="178.9" y="26.1">15k</text>
<text x="148.2" y="35.4">C13</text>
<text x="79" y="42">19.1k</text>
<text x="79" y="38.7">R24</text>
<text x="148.2" y="38.5">0.1uF</text>
<text x="178.9" y="40.7">R21</text>
<text x="209.9" y="40.7">C5</text>
<text x="359.5" y="40.2">5.1R</text>
<text x="359.5" y="37">R8</text>
<text x="178.9" y="43.7">15k</text>
<text x="195.8" y="46.4">10uF</text>
<text x="195.8" y="43.1">C4</text>
<text x="209.9" y="43.8">0.1uF</text>
<text x="100.2" y="51.9">C8</text>
<text x="100.2" y="55">130pF C0G</text>
<text x="230" y="58.3">R2</text>
<text x="230" y="61.5">20k</text>
<text x="338.3" y="64.9">NEMFXSRC-RDC1</text>
<text x="338.3" y="61.7">U1</text>
<text x="105.1" y="71.5">U4.1</text>
<text x="184.9" y="70.2">10k</text>
<text x="184.9" y="67">R26</text>
<text x="278.4" y="70.2">150R</text>
<text x="278.4" y="67">R1</text>
<text x="105.1" y="74.8">OPA2376AID</text>
<text x="28.3" y="83">100uF 10v NP</text>
<text x="36.7" y="80.1">C2</text>
<text x="52.6" y="81.1">R22</text>
<text x="79" y="81.1">R23</text>
<text x="183.5" y="82.7">U4.2</text>
<text x="423.3" y="81.2">C10</text>
<text x="52.6" y="84.3">19.1k</text>
<text x="79" y="84.3">10.7k</text>
<text x="158.4" y="87.8">10k</text>
<text x="158.4" y="84.6">R25</text>
<text x="183.5" y="85.9">OPA2376AID</text>
<text x="285.6" y="87.3">C1</text>
<text x="423.3" y="84.4">0.1uF</text>
<text x="231.1" y="95.8">10uF</text>
<text x="231.1" y="92.5">C9</text>
<text x="281.5" y="90.5">0.1uF</text>
<text x="72.3" y="100.6">C7</text>
<text x="72.3" y="103.8">510pF</text>
<text x="241.5" y="105">C16</text>
<text x="239.2" y="108.1">0.1uF</text>
<text x="395.7" y="125.6">10uF</text>
<text x="395.7" y="122.4">C11</text>
<text x="281.2" y="137.7">R5</text>
<text x="281.2" y="140.8">10k</text>
<text x="91.4" y="149.6">47k</text>
<text x="91.4" y="146.4">R39</text>
<text x="43.8" y="160.2">10k</text>
<text x="43.8" y="157">R27</text>
<text x="70.2" y="160.2">1k</text>
<text x="70.2" y="157">R74</text>
<text x="88.7" y="161.2">C36</text>
<text x="88.7" y="164.4">22pF</text>
<text x="276.9" y="165.9">C12</text>
<text x="60" y="171.2">C14</text>
<text x="109" y="172.9">R40</text>
<text x="276.9" y="169.1">0.1uF</text>
<text x="60" y="174.4">22pF</text>
<text x="109" y="176">499R</text>
<text x="60" y="192">22pF 1k</text>
<text x="60" y="188.8">C17</text>
<text x="68.5" y="188.7">R35</text>
<text x="125.2" y="190.2">22pF</text>
<text x="125.2" y="187.1">C40</text>
<text x="282.7" y="197.2">6.8k</text>
<text x="282.7" y="194">R16</text>
<text x="342.7" y="197.2">6.8k</text>
<text x="342.7" y="194">R18</text>
<text x="43.8" y="200">10k</text>
<text x="43.8" y="203.2">R29</text>
<text x="62.4" y="202.9">R30</text>
<text x="82.9" y="202.9">C24</text>
<text x="62.4" y="206.1">47k</text>
<text x="82.9" y="206.1">22pF</text>
<text x="300.6" y="208.2">R12</text>
<text x="362.3" y="208.2">R14</text>
<text x="300.6" y="211.4">3.3k</text>
<text x="362.3" y="211.4">3.3k</text>
<text x="144.3" y="221.9">47k</text>
<text x="144.3" y="218.7">R32</text>
<text x="94.9" y="232.8">R31</text>
<text x="123.1" y="232.8">R36</text>
<text x="342.7" y="232.8">R19</text>
<text x="94.9" y="236">10k</text>
<text x="123.1" y="236">1k</text>
<text x="141.6" y="237">C38</text>
<text x="282.7" y="237.8">6.8k</text>
<text x="282.7" y="234.6">R17</text>
<text x="342.7" y="236">6.8k</text>
<text x="141.6" y="240.2">22pF</text>
<text x="111.1" y="250.2">22pF</text>
<text x="111.1" y="247">C3</text>
<text x="161.9" y="251.9">499R</text>
<text x="161.9" y="248.7">R38</text>
<text x="300.6" y="252">3.3k</text>
<text x="300.6" y="248.8">R13</text>
<text x="362.3" y="250.2">3.3k</text>
<text x="362.3" y="247">R15</text>
<text x="178.2" y="262.9">C39</text>
<text x="456.5" y="262.5">HDR-M-2.54_1x20</text>
<text x="456.5" y="259.3">J1</text>
<text x="111.1" y="267.8">22pF</text>
<text x="111.1" y="264.7">C23</text>
<text x="121.4" y="267.8">1k</text>
<text x="121.4" y="264.6">R37</text>
<text x="178.2" y="266.1">22pF</text>
<text x="94.9" y="275.9">10k</text>
<text x="94.9" y="279">R33</text>
<text x="113.6" y="281.9">47k</text>
<text x="113.6" y="278.7">R34</text>
<text x="135.8" y="282">22pF</text>
<text x="135.8" y="278.8">C37</text>
<text x="303.1" y="281.5">1N4148</text>
<text x="303.1" y="278.4">D7</text>
<text x="320.7" y="281.5">1N4148</text>
<text x="320.7" y="278.4">D8</text>
<text x="207.8" y="291.6">0.1uF</text>
<text x="207.8" y="288.4">C6</text>
<text x="177.8" y="310.3">U10</text>
<text x="177.8" y="313.3">OPA1612AIDR</text>
<text x="151" y="351.5">0.1uF</text>
<text x="153.3" y="348.4">C15</text>
</g>
<g font-size="3.2" fill="#00f">
<text x="313.1" y="72.3">1</text>
<text x="319.2" y="74.1">RESET_IN</text>
<text x="354.8" y="74.1">VDD</text>
<text x="366" y="72.3">28</text>
<text x="313.1" y="79.4">2</text>
<text x="319.2" y="81.1">IN+</text>
<text x="354.6" y="81.1">GND</text>
<text x="366" y="79.4">27</text>
<text x="108.8" y="86.8">2</text>
<text x="313.1" y="86.4">3</text>
<text x="319.2" y="88.2">IN-</text>
<text x="349.9" y="88.2">OUT_L-</text>
<text x="366" y="86.4">26</text>
<text x="108.8" y="93.8">3</text>
<text x="129.1" y="90.3">1</text>
<text x="175.8" y="90.3">6</text>
<text x="196.1" y="93.8">7</text>
<text x="313.1" y="93.5">4</text>
<text x="319.2" y="95.2">NC</text>
<text x="348.7" y="95.2">OUT_L+</text>
<text x="366" y="93.5">25</text>
<text x="175.8" y="97.4">5</text>
<text x="313.1" y="100.6">5</text>
<text x="366" y="100.6">24</text>
<text x="313.1" y="107.6">6</text>
<text x="319.2" y="102.3">NC</text>
<text x="349.4" y="102.3">OUT_R-</text>
<text x="366" y="107.6">23</text>
<text x="319.2" y="109.3">PARAM1</text>
<text x="348.3" y="109.3">OUT_R+</text>
<text x="313.1" y="114.7">7</text>
<text x="319.2" y="116.4">PARAM2</text>
<text x="357.3" y="116.4">NC</text>
<text x="366" y="114.7">22</text>
<text x="357.3" y="123.5">NC</text>
<text x="366" y="121.7">21</text>
<text x="313.1" y="128.8">9</text>
<text x="319.2" y="130.5">TAPTEMPO</text>
<text x="349.1" y="130.5">BYPASS</text>
<text x="365.8" y="128.8">20</text>
<text x="311.1" y="135.8">10</text>
<text x="319.2" y="137.6">PGM1</text>
<text x="311.1" y="142.9">11</text>
<text x="366" y="142.9">18</text>
<text x="311.1" y="149.9">12</text>
<text x="319.2" y="144.6">PGM2</text>
<text x="346.4" y="144.6">LED_CLIP</text>
<text x="366" y="149.9">17</text>
<text x="319.2" y="151.7">PGM3</text>
<text x="341.4" y="151.7">LED_SIGNAL</text>
<text x="311.1" y="157">13</text>
<text x="319.2" y="158.7">VDD</text>
<text x="336.7" y="158.7">LED_TEPTEMPO</text>
<text x="366" y="157">16</text>
<text x="311.1" y="164.1">14</text>
<text x="319.2" y="165.8">PGM4</text>
<text x="340.9" y="165.8">CODECMODE</text>
<text x="366" y="164.1">15</text>
<text x="165.4" y="317.9">1</text>
<text x="165.4" y="321.4">2</text>
<text x="168.9" y="319.6">OUTA</text>
<text x="168.9" y="323.1">-INA</text>
<text x="182" y="323.1">OUTB</text>
<text x="192.4" y="321.4">7</text>
<text x="165.4" y="324.9">3</text>
<text x="168.9" y="326.7">+INA</text>
<text x="183.6" y="326.7">-INB</text>
<text x="192.4" y="328.4">5</text>
<text x="192.4" y="324.9">6</text>
<text x="182.5" y="330.2">+INB</text>
</g>
<g font-size="3.2" fill="#f00">
<text x="119.6" y="81.5" transform="rotate(-90 119.6 81.5)">8</text>
<text x="192.4" y="317.9">8</text>
<text x="186.2" y="319.6">V+</text>
</g>
<g font-size="3.2">
<text x="119.6" y="101.9" transform="rotate(-90 119.6 101.9)">4</text>
<text x="458.2" y="268.5">1</text>
<text x="458.2" y="272">2</text>
<text x="458.2" y="275.5">3</text>
<text x="458.2" y="279">4</text>
<text x="458.2" y="282.6">5</text>
<text x="458.2" y="286.1">6</text>
<text x="458.2" y="289.6">7</text>
<text x="458.2" y="293.2">8</text>
<text x="458.2" y="296.7">9</text>
<text x="458.2" y="300.2">10</text>
<text x="458.2" y="303.7">11</text>
<text x="458.2" y="307.3">12</text>
<text x="458.2" y="310.8">13</text>
<text x="458.2" y="314.3">14</text>
<text x="458.2" y="317.9">15</text>
<text x="458.2" y="321.4">16</text>
<text x="165.4" y="328.4">4</text>
<text x="458.2" y="324.9">17</text>
<text x="458.2" y="328.4">18</text>
<text x="168.9" y="330.2">V-</text>
<text x="458.2" y="332">19</text>
<text x="458.2" y="335.5">20</text>
</g>
</svg>
